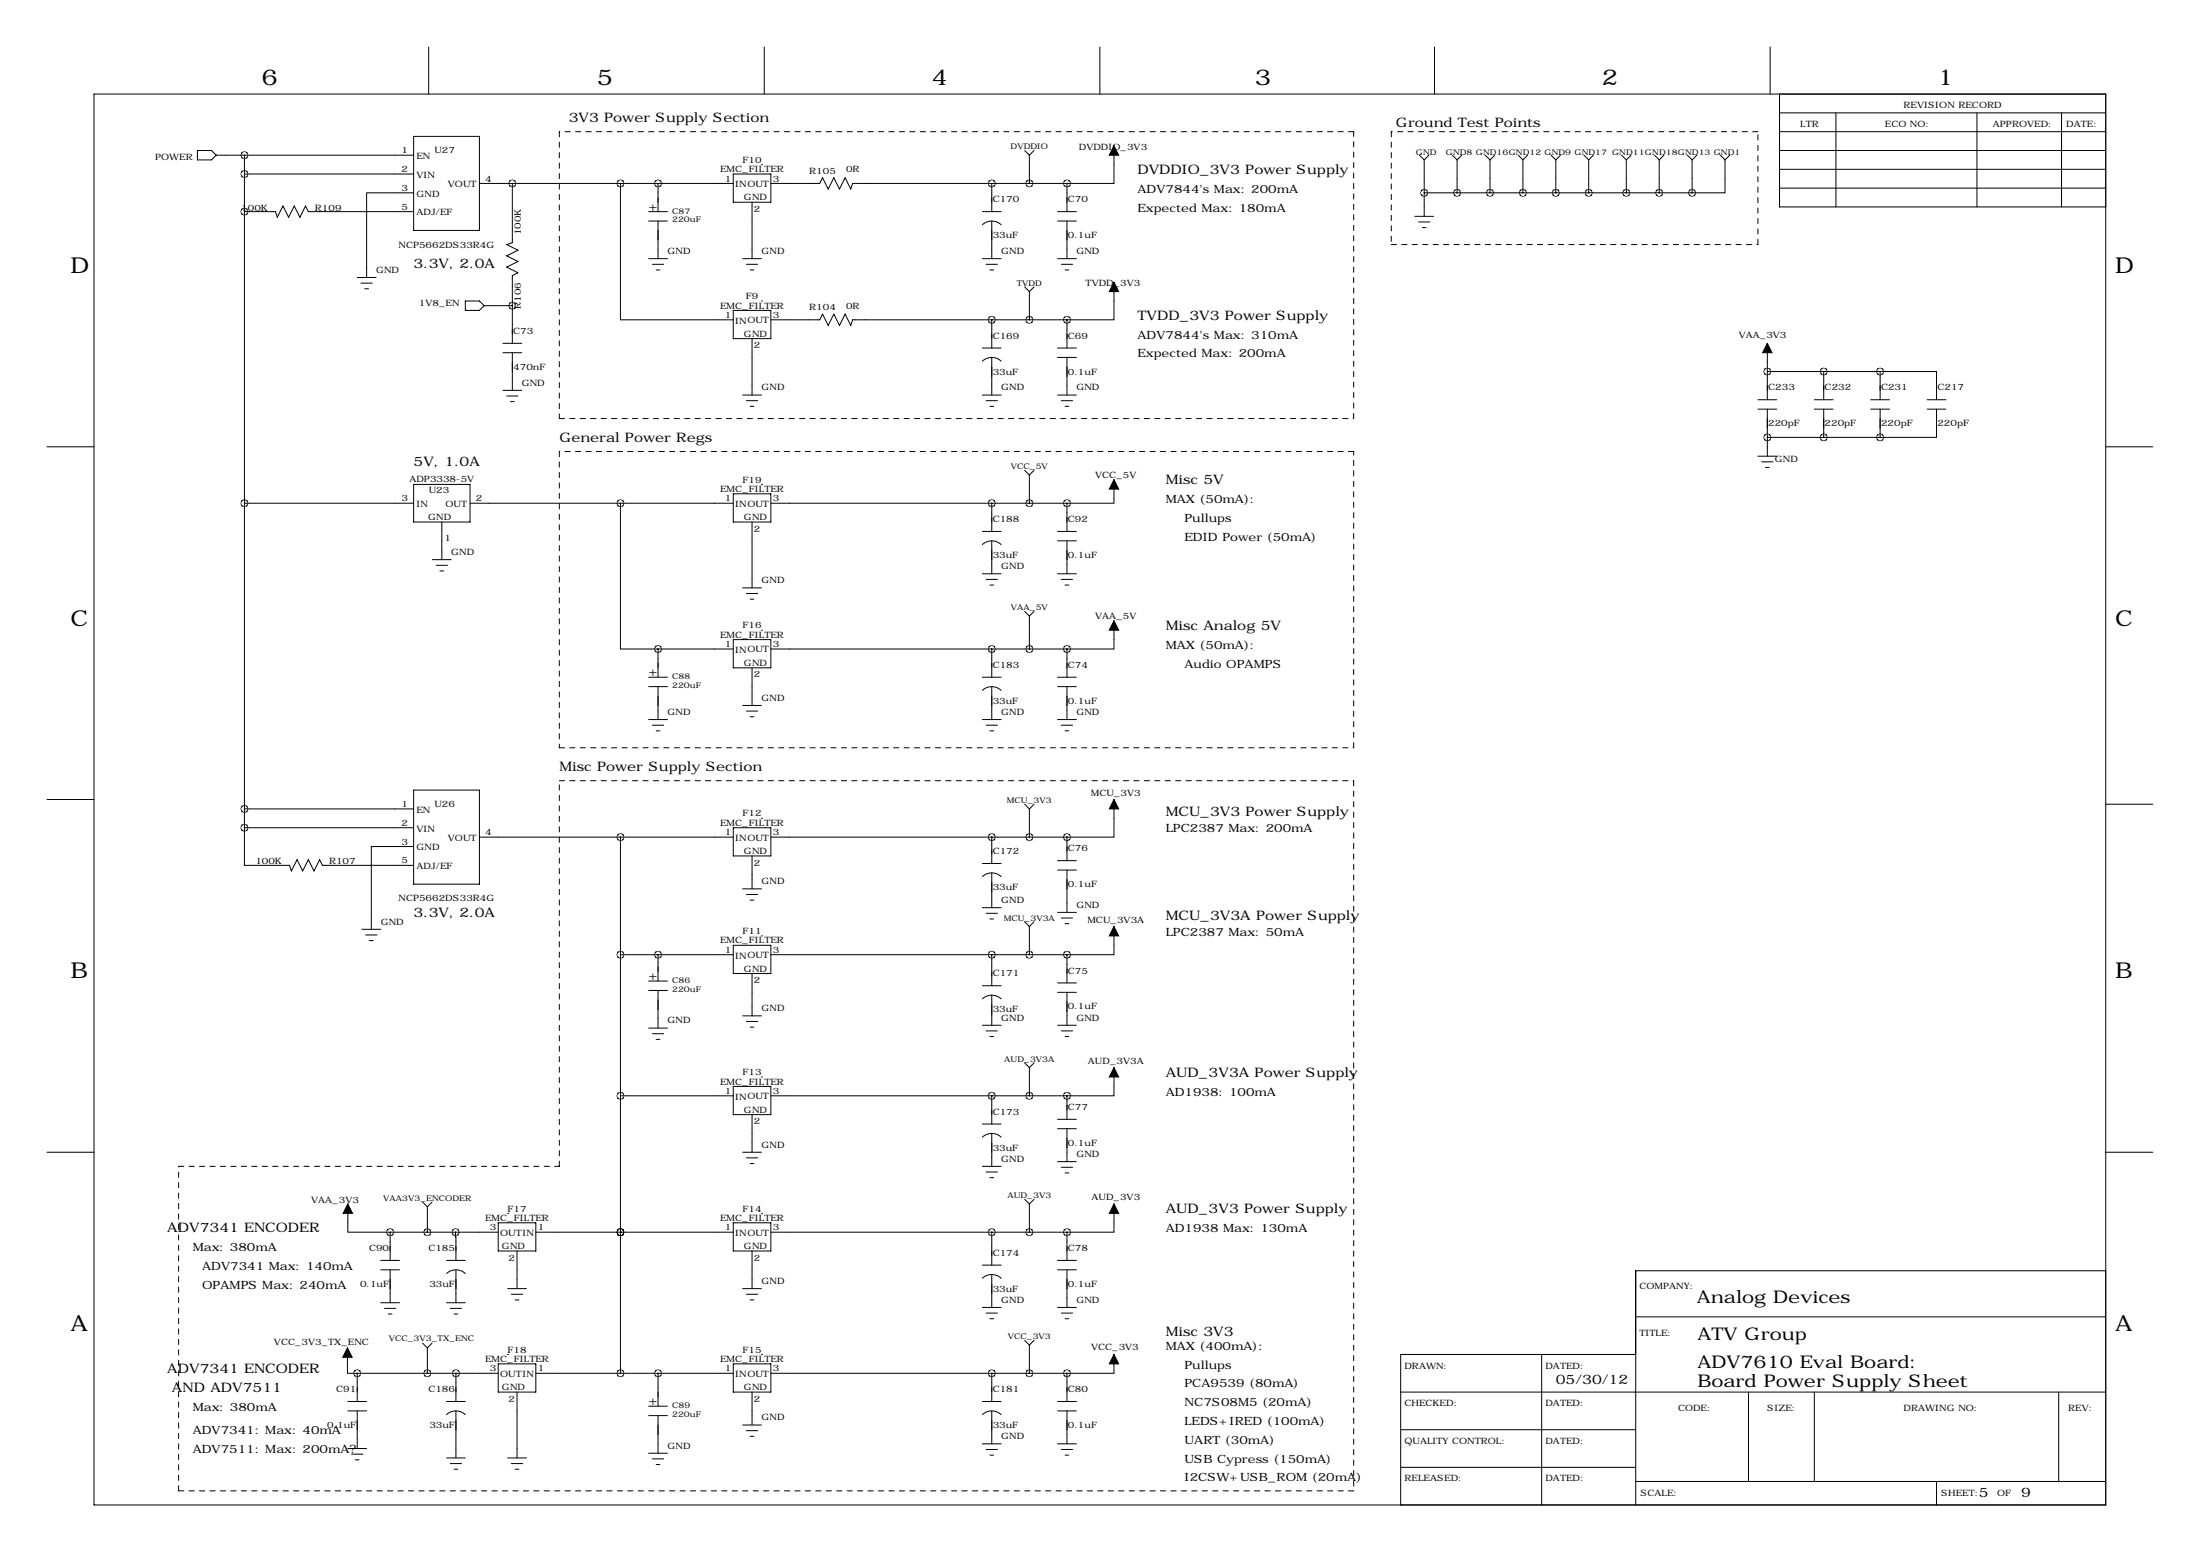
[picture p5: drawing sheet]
<svg xmlns="http://www.w3.org/2000/svg" width="594mm" height="419mm" viewBox="0 0 594 419" stroke-linecap="round" stroke-linejoin="round" font-family="sans-serif">
<g fill="none" stroke="#000" stroke-width=".27">
<path d="M115.8 12.7v12.7M206.5 12.7v12.7M297.2 12.7v12.7M387.6 12.7v12.7M478.3 12.7v12.7M25.4 25.4h543.6v381h-543.6zM111.8 36.8h17.7v25.4h-17.7zM301 39.4v10.1h-12.7M480.8 25.4v30.5h88.2M480.8 30.5h88.2M480.8 35.6h88.2M496.1 30.5v25.4"/>
<path d="M534.2 30.5v25.4M557 30.5v25.4M53.3 40.6h3.8l1.3 1.3-1.3 1.3h-3.8zM58.4 41.9h53.4M66 47h45.8M66 57.1h8.4l.5 1.6 1.6-3.1 1.5 3.1 1.5-3.1 1.5 3.1 1.5-3.1 .8 1.5h28.5M66 41.9v181.6M111.8 52.1h-12.7v22.8M129.5 49.5h68.6M138.4 49.5v16l-1.5 .5 3.1 1.6-3.1 1.5 3.1 1.5-3.1 1.5 3.1 1.6-1.6 .7v18.3M167.6 49.5v36.9h30.5M175.3 57.1h5"/>
<path d="M175.3 59.7h5M177.8 49.5v7.6M177.8 59.7v10.2M198.1 47h10.2v7.6h-10.2zM203.2 54.6v15.3M205.7 44.4h.1M208.3 49.5h13.2l.7-1.5 1.6 3.1 1.5-3.1 1.5 3.1 1.5-3.1 1.6 3.1 .5-1.6h57.9M265.4 57.1h5.1M268 49.5v7.6M268 59.7v10.2M276.9 40.6l1.2 1.3M278.1 41.9v7.6"/>
<path d="M279.4 40.6l-1.3 1.3M285.8 57.1h5M285.8 59.7h5M288.3 49.5v7.6M288.3 59.7v10.2M382.3 58.4h5M383.3 59.9h3M383.5 41.9l1.3 1.3M384.8 43.2v15.2M384.8 52.1h72.4M386.1 41.9l-1.3 1.3M392.4 41.9l1.3 1.3"/>
<path d="M393.7 43.2v8.9M395 41.9l-1.3 1.3M401.3 41.9l1.3 1.3M402.6 43.2v8.9M403.9 41.9l-1.3 1.3M410.2 41.9l1.3 1.3M411.5 43.2v8.9M412.7 41.9l-1.2 1.3M419.1 41.9l1.3 1.3M420.4 43.2v8.9M421.6 41.9l-1.2 1.3M428 41.9l1.3 1.3"/>
<path d="M429.3 43.2v8.9M430.5 41.9l-1.2 1.3M438.1 41.9l1.3 1.3M439.4 43.2v8.9M440.7 41.9l-1.3 1.3M447 41.9l1.3 1.3M448.3 43.2v8.9M449.6 41.9l-1.3 1.3M455.9 41.9l1.3 1.3M457.2 43.2v8.9M458.5 41.9l-1.3 1.3M464.8 41.9l1.3 1.3"/>
<path d="M466.1 43.2v8.9h-8.9M467.4 41.9l-1.3 1.3M480.8 40.6h88.2M480.8 45.7h88.2M480.8 50.8h88.2M96.5 74.9h5.1M97.5 76.5h3.1M98.6 78h1M175.3 69.9h5M176.3 71.4h3M177.3 72.9h1M200.7 69.9h5"/>
<path d="M201.7 71.4h3M202.7 72.9h1M265.4 69.9h5.1M265.4 60.7a3.7 3.7 0 0 1 5.1 0M266.4 71.4h3.1M267.5 72.9h1M276.9 77.5l1.2 1.2M278.1 78.7v7.7M279.4 77.5l-1.3 1.2M285.8 69.9h5M286.8 71.4h3M287.8 72.9h1"/>
<path d="M301 76.2v10.2h-12.7M384.3 61.5h1M125.7 81.3h3.8l1.3 1.3-1.3 1.2h-3.8zM130.8 82.6h7.6M135.9 92.7h5.1M135.9 95.2h5.1M138.4 95.2v10.2M198.1 83.8h10.2v7.6h-10.2zM203.2 91.4v15.3M205.7 81.3h.1M208.3 86.4h13.2l.7-1.6 1.6 3.1 1.5-3.1 1.5 3.1 1.5-3.1 1.6 3.1 .5-1.5h57.9M265.4 94h5.1"/>
<path d="M265.4 97.5a3.7 3.7 0 0 1 5.1 0M268 86.4v7.6M268 96.5v10.2M285.8 94h5M285.8 96.5h5M288.3 86.4v7.6M288.3 96.5v10.2M477.5 92.7v15.2M135.9 105.4h5.1M136.9 106.9h3.1M137.9 108.5h1M200.7 106.7h5"/>
<path d="M201.7 108.2h3M202.7 109.7h1M265.4 106.7h5.1M266.4 108.2h3.1M267.5 109.7h1M285.8 106.7h5M286.8 108.2h3M287.8 109.7h1M475 107.9h5.1M475 110.5h5.1M477.5 110.5v12.7M477.5 118.1h30.5"/>
<path d="M477.5 100.3h30.5M490.2 107.9h5.1M490.2 110.5h5.1M492.8 100.3v7.6M492.8 110.5v7.6M505.5 107.9h5M505.5 110.5h5M508 100.3h15.2v7.6M508 100.3v7.6M508 110.5v7.6M520.7 107.9h5.1M520.7 110.5h5.1"/>
<path d="M523.2 110.5v7.6h-15.2M12.7 120.6h12.7M66 135.9h45.8M111.8 130.8h15.2v10.2h-15.2zM127 135.9h71.1M167.6 135.9v39.4h10.2M198.1 133.3h10.2v7.7h-10.2zM205.7 130.8h.1M208.3 135.9h80M268 135.9v7.6M276.9 127l1.2 1.3M278.1 128.3v7.6"/>
<path d="M279.4 127l-1.3 1.3M288.3 135.9v7.6M301 129.5v6.4h-12.7M475 123.2h5.1M476 124.7h3M477 126.2h1M569 120.6h12.7M116.8 151.1h5.1M117.9 152.7h3M118.9 154.2h1M119.4 141v10.1M200.7 158.8h5"/>
<path d="M203.2 141v17.8M265.4 143.5h5.1M265.4 154.9h5.1M265.4 147a3.7 3.7 0 0 1 5.1 .1M266.4 156.5h3.1M267.5 158h1M268 146.1v8.8M285.8 143.5h5M285.8 146.1h5M285.8 154.9h5M286.8 156.5h3M287.8 158h1"/>
<path d="M288.3 146.1v8.8M177.8 175.3v7.6M177.8 175.3h20.3M198.1 172.7h10.2v7.6h-10.2zM201.7 160.3h3M202.7 161.8h1M205.7 170.2h.1M208.3 175.3h80M268 175.3v7.6M276.9 165.1l1.2 1.3M278.1 166.4v8.9M279.4 165.1l-1.3 1.3"/>
<path d="M288.3 175.3v7.6M301 167.6v7.7h-12.7M175.3 182.9h5M175.3 185.4h5M175.3 194.3h5M176.3 195.8h3M177.3 197.4h1M177.8 185.4v8.9M200.7 190.5h5M201.7 192h3M202.7 193.5h1M203.2 180.3v10.2"/>
<path d="M265.4 182.9h5.1M265.4 194.3h5.1M265.4 186.4a3.7 3.7 0 0 1 5.1 0M266.4 195.8h3.1M267.5 197.4h1M268 185.4v8.9M285.8 182.9h5M285.8 185.4h5M285.8 194.3h5M286.8 195.8h3M287.8 197.4h1M288.3 185.4v8.9"/>
<path d="M12.7 215.9h12.7M66 218.4h45.8M111.8 213.4h17.7v25.4h-17.7zM276.9 217.2l1.2 1.2M278.1 218.4v7.7M279.4 217.2l-1.3 1.2M301 215.9v10.2h-12.7M569 217.2h12.7M66 223.5v10.2h12.2l.5 1.5 1.6-3 1.5 3 1.5-3 1.5 3 1.6-3 .7 1.5h24.7M66 223.5h45.8M111.8 228.6h-11.5v22.4M129.5 226.1h68.6"/>
<path d="M167.6 226.1v144.7M198.1 223.5h10.2v7.6h-10.2zM203.2 231.1v8.9M205.7 221h.1M208.3 226.1h80M265.4 233.2h5.1M265.4 236.7a3.7 3.7 0 0 1 5.1 0M268 226.1v7.1M268 235.7v9.4M285.8 232.4h5M285.8 234.9h5M288.3 226.1v6.3"/>
<path d="M288.3 234.9v11.5M97.8 251h5.1M98.8 252.5h3.1M99.8 254h1M167.6 257.8h30.5M177.8 257.8v7.1M198.1 255.3h10.2v7.6h-10.2zM200.7 240h5M201.7 241.6h3M202.7 243.1h1M205.7 252.7h.1M208.3 257.8h80"/>
<path d="M265.4 245.1h5.1M266.4 246.6h3.1M267.5 248.2h1M268 257.8v8.4M276.9 248.9l1.2 1.3M278.1 250.2v7.6M279.4 248.9l-1.3 1.3M285.8 246.4h5M286.8 247.9h3M287.8 249.4h1M288.3 257.8v7.6M301 250.2v7.6h-12.7"/>
<path d="M175.3 264.9h5M175.3 267.5h5M175.3 277.6h5M176.3 279.1h3M177.8 267.5v10.1M200.7 274.3h5M201.7 275.8h3M202.7 277.4h1M203.2 262.9v11.4M265.4 266.2h5.1M265.4 276.9h5.1M265.4 269.7a3.7 3.7 0 0 1 5.1 0"/>
<path d="M266.4 278.4h3.1M267.5 279.9h1M268 268.7v8.2M285.8 265.4h5M285.8 268h5M285.8 276.9h5M286.8 278.4h3M287.8 279.9h1M288.3 268v8.9M167.6 295.9h30.5M177.3 280.7h1M198.1 293.4h10.2v7.6h-10.2z"/>
<path d="M205.7 290.8h.1M208.3 295.9h80M268 295.9v7.6M276.9 287l1.2 1.3M278.1 288.3v7.6M279.4 287l-1.3 1.3M288.3 295.9v6.4M301 288.3v7.6h-12.7M12.7 311.1h12.7M200.7 311.1h5M201.7 312.7h3M202.7 314.2h1"/>
<path d="M203.2 301v10.1M265.4 303.5h5.1M265.4 315h5.1M265.4 307.1a3.7 3.7 0 0 1 5.1 0M266.4 316.5h3.1M267.5 318h1M268 306.1v8.9M285.8 302.3h5M285.8 304.8h5M285.8 313.7h5M286.8 315.2h3M287.8 316.7h1"/>
<path d="M288.3 304.8v8.9M569 311.1h12.7M94 325.1v7.6h11.4M105.4 332.7h29.2M105.4 332.7v7.7M114.2 324.6l1.3 1.3M115.5 325.9v6.8M116.7 324.6l-1.2 1.3M123.1 332.7l.1 7.7M134.6 330.2h10.2v7.6h-10.2zM137.2 327.7h.1M139.7 337.8v10.2"/>
<path d="M144.8 332.7h53.3M167.6 332.7h.1M198.1 330.2h10.2v7.6h-10.2zM203.2 337.8v10.2M205.7 327.7h.1M208.3 332.7h80M268 332.7v8.9M276.9 323.8l1.2 1.3M278.1 325.1v7.6M279.4 323.8l-1.3 1.3M288.3 332.7v7.7M301 325.1v7.6h-12.7"/>
<path d="M102.9 340.4h5M102.9 342.9h5M102.9 351.8h5M103.9 353.3h3M104.9 354.8h1M105.4 342.9v8.9M120.6 340.4h5.1M120.6 351.8h5.1M120.7 343.9a3.7 3.7 0 0 1 5 0M121.7 353.3h3M122.7 354.8h1M123.2 342.9v8.9"/>
<path d="M137.2 348h5M138.2 349.5h3M139.2 351h1M200.7 348h5M201.7 349.5h3M202.7 351h1M265.4 341.6h5.1M265.4 353.1h5.1M265.4 345.2a3.7 3.7 0 0 1 5.1 0M266.4 354.6h3.1M267.5 356.1h1M268 344.2v8.9"/>
<path d="M285.8 340.4h5M285.8 342.9h5M285.8 353.1h5M286.8 354.6h3M287.8 356.1h1M288.3 342.9v10.2M442 355.6h127M569 343.2h-127v63.2M93.9 364v6.8h2.6M94 378.5h5.1M96.5 370.8h38.1M96.5 370.8v7.7"/>
<path d="M114.2 362.7l1.3 1.3M115.5 364v6.8M116.7 362.7l-1.2 1.3M120.6 378.5h5.1M123.2 370.8v7.7M134.6 368.3h10.2v7.6h-10.2zM137.2 365.8h.1M139.7 375.9v17.8M144.8 370.8h53.3M175.3 379.7h5M177.8 370.8v8.9M198.1 368.3h10.2v7.6h-10.2z"/>
<path d="M203.2 375.9v8.9M205.7 365.8h.1M265.4 378.5h5.1M268 370.8v7.7M276.9 361.9l1.2 1.3M278.1 363.2v7.6M279.4 361.9l-1.3 1.3M285.8 378.5h5M288.3 370.8v7.7M301 365.8v5h-92.7M378.5 375.9h190.5M416.6 365.8v40.6"/>
<path d="M442 365.8h-63.5v40.6M472.4 375.9v24.1M490.2 375.9v24.1M556.3 375.9v24.1M94 381h5.1M94 391.2h5.1M95 392.7h3M96 394.2h1M96.5 381v10.2M120.6 393.7h5.1M120.7 382a3.7 3.7 0 0 1 5 0M121.7 395.2h3"/>
<path d="M122.7 396.7h1M123.2 381v12.7M137.2 393.7h5M138.2 395.2h3M139.2 396.7h1M175.3 382.3h5M175.3 392.4h5M176.3 394h3M177.3 395.5h1M177.8 382.3v10.1M200.7 384.8h5M201.7 386.3h3"/>
<path d="M202.7 387.9h1M265.4 389.9h5.1M265.4 382a3.7 3.7 0 0 1 5.1 0M266.4 391.4h3.1M267.5 392.9h1M268 381v8.9M285.8 381h5M285.8 389.9h5M286.8 391.4h3M287.8 392.9h1M288.3 381v8.9M378.5 386.1h63.5"/>
<path d="M378.5 396.2h63.5M442 400h127M523.2 400v6.4"/>
</g>
<g fill="none" stroke="#000" stroke-width=".27" stroke-dasharray="1.4 1.4">
<path d="M151.1 35.6v77.4M365.8 35.6h-214.7M375.9 35.6v30.4M475 35.6h-99.1M375.9 66h99.1M475 66v-30.4M151.1 113h214.7M365.8 113v-77.4M151.1 121.9v80M365.8 121.9h-214.7M151.1 201.9h214.7M151.1 210.8h214.7"/>
<path d="M365.8 201.9v-80M365.8 210.8v191.8M48.3 315h102.8M151.1 315v-104.2M48.3 402.6v-87.6M365.8 402.6h-317.5"/>
</g>
<path d="M301 39.4l1.3 2.5h-2.6zM301 76.2l1.3 2.5h-2.6zM477.5 92.7l1.3 2.5h-2.6zM301 129.5l1.3 2.6h-2.6zM301 167.6l1.3 2.6h-2.6zM301 215.9l1.3 2.5h-2.6zM301 250.2l1.3 2.5h-2.6zM301 288.3l1.3 2.5h-2.6zM94 325.1l1.2 2.6h-2.5zM301 325.1l1.3 2.6h-2.6zM93.9 364l1.2 2.5h-2.5zM301 365.8l1.3 2.5h-2.6z" fill="#000" stroke="#000" stroke-width=".27"/>
<path d="M278.1 226.1a.07 .07 0 0 0 .1 0 .07 .07 0 0 0-.1 0zM288.2 226.1a.1 .1 0 0 0 .2 0 .1 .1 0 0 0-.2 0zM66 218.4a.07 .07 0 0 0 .1 0 .07 .07 0 0 0-.1 0zM66 223.5a.07 .07 0 0 0 .1 0 .07 .07 0 0 0-.1 0zM177.7 370.8a.1 .1 0 0 0 .2 0 .1 .1 0 0 0-.2 0zM278.1 370.8a.07 .07 0 0 0 .1 0 .07 .07 0 0 0-.1 0zM66 135.9a.07 .07 0 0 0 .1 0 .07 .07 0 0 0-.1 0zM288.2 257.8a.1 .1 0 0 0 .2 0 .1 .1 0 0 0-.2 0zM267.9 257.8a.07 .07 0 0 0 .1 0 .07 .07 0 0 0-.1 0zM278.1 257.8a.07 .07 0 0 0 .1 0 .07 .07 0 0 0-.1 0zM177.7 257.8a.1 .1 0 0 0 .2 0 .1 .1 0 0 0-.2 0zM278.1 295.9a.07 .07 0 0 0 .1 0 .07 .07 0 0 0-.1 0zM267.9 295.9a.07 .07 0 0 0 .1 0 .07 .07 0 0 0-.1 0zM288.2 295.9a.1 .1 0 0 0 .2 0 .1 .1 0 0 0-.2 0zM288.2 332.7a.1 .1 0 0 0 .2 0 .1 .1 0 0 0-.2 0zM267.9 332.7a.07 .07 0 0 0 .1 0 .07 .07 0 0 0-.1 0zM278.1 332.7a.07 .07 0 0 0 .1 0 .07 .07 0 0 0-.1 0zM384.7 52.1a.1 .1 0 0 0 .2 0 .1 .1 0 0 0-.2 0zM393.6 52.1a.1 .1 0 0 0 .2 0 .1 .1 0 0 0-.2 0zM402.5 52.1a.1 .1 0 0 0 .2 0 .1 .1 0 0 0-.2 0zM411.4 52.1a.07 .07 0 0 0 .1 0 .07 .07 0 0 0-.1 0zM420.3 52.1a.07 .07 0 0 0 .1 0 .07 .07 0 0 0-.1 0zM115.4 332.7a.07 .07 0 0 0 .1 0 .07 .07 0 0 0-.1 0zM123 332.7a.1 .1 0 0 0 .2 0 .1 .1 0 0 0-.2 0zM105.3 332.7a.1 .1 0 0 0 .2 0 .1 .1 0 0 0-.2 0zM115.4 370.8a.07 .07 0 0 0 .1 0 .07 .07 0 0 0-.1 0zM123.1 370.8a.1 .1 0 0 0 .2 0 .1 .1 0 0 0-.2 0zM96.5 370.8a.07 .07 0 0 0 .1 0 .07 .07 0 0 0-.1 0zM167.6 332.7a.07 .07 0 0 0 .1 0 .07 .07 0 0 0-.1 0zM177.7 175.3a.1 .1 0 0 0 .2 0 .1 .1 0 0 0-.2 0zM278.1 49.5a.07 .07 0 0 0 .1 0 .07 .07 0 0 0-.1 0zM267.9 49.5a.07 .07 0 0 0 .1 0 .07 .07 0 0 0-.1 0zM278.1 86.4a.07 .07 0 0 0 .1 0 .07 .07 0 0 0-.1 0zM267.9 86.4a.07 .07 0 0 0 .1 0 .07 .07 0 0 0-.1 0zM177.7 49.5a.1 .1 0 0 0 .2 0 .1 .1 0 0 0-.2 0zM288.2 86.4a.1 .1 0 0 0 .2 0 .1 .1 0 0 0-.2 0zM288.2 49.5a.1 .1 0 0 0 .2 0 .1 .1 0 0 0-.2 0zM167.6 49.5a.07 .07 0 0 0 .1 0 .07 .07 0 0 0-.1 0zM138.4 49.5a.07 .07 0 0 0 .1 0 .07 .07 0 0 0-.1 0zM138.4 82.5a.07 .07 0 0 0 .1 0 .07 .07 0 0 0-.1 0zM278.1 135.9a.07 .07 0 0 0 .1 0 .07 .07 0 0 0-.1 0zM278.1 175.3a.07 .07 0 0 0 .1 0 .07 .07 0 0 0-.1 0zM267.9 226.1a.07 .07 0 0 0 .1 0 .07 .07 0 0 0-.1 0zM167.6 295.9a.07 .07 0 0 0 .1 0 .07 .07 0 0 0-.1 0zM167.6 135.9a.07 .07 0 0 0 .1 0 .07 .07 0 0 0-.1 0zM167.6 226.1a.07 .07 0 0 0 .1 0 .07 .07 0 0 0-.1 0zM167.6 257.8a.07 .07 0 0 0 .1 0 .07 .07 0 0 0-.1 0zM167.6 332.7a.07 .07 0 0 0 .1 0 .07 .07 0 0 0-.1 0zM167.6 370.8a.07 .07 0 0 0 .1 0 .07 .07 0 0 0-.1 0zM66 41.9a.07 .07 0 0 0 .1 0 .07 .07 0 0 0-.1 0zM66 47a.07 .07 0 0 0 .1 0 .07 .07 0 0 0-.1 0zM66 57.1a.07 .07 0 0 0 .1 0 .07 .07 0 0 0-.1 0zM429.2 52.1a.07 .07 0 0 0 .1 0 .07 .07 0 0 0-.1 0zM457.1 52.1a.1 .1 0 0 0 .2 0 .1 .1 0 0 0-.2 0zM448.2 52.1a.1 .1 0 0 0 .2 0 .1 .1 0 0 0-.2 0zM439.4 52.1a.07 .07 0 0 0 .1 0 .07 .07 0 0 0-.1 0zM267.9 135.9a.07 .07 0 0 0 .1 0 .07 .07 0 0 0-.1 0zM288.2 135.9a.1 .1 0 0 0 .2 0 .1 .1 0 0 0-.2 0zM267.9 175.3a.07 .07 0 0 0 .1 0 .07 .07 0 0 0-.1 0zM288.2 175.3a.1 .1 0 0 0 .2 0 .1 .1 0 0 0-.2 0zM267.9 370.8a.07 .07 0 0 0 .1 0 .07 .07 0 0 0-.1 0zM288.2 370.8a.1 .1 0 0 0 .2 0 .1 .1 0 0 0-.2 0zM477.5 118.1a.07 .07 0 0 0 .1 0 .07 .07 0 0 0-.1 0zM477.5 100.3a.07 .07 0 0 0 .1 0 .07 .07 0 0 0-.1 0zM492.7 118.1a.07 .07 0 0 0 .1 0 .07 .07 0 0 0-.1 0zM507.9 118.1a.1 .1 0 0 0 .2 0 .1 .1 0 0 0-.2 0zM492.7 100.3a.07 .07 0 0 0 .1 0 .07 .07 0 0 0-.1 0zM507.9 100.3a.1 .1 0 0 0 .2 0 .1 .1 0 0 0-.2 0z" fill="#000" stroke="#000" stroke-width="1.9"/>
<g font-size="5.9">
<text x="70.6" y="22.9">6</text>
<text x="161.3" y="22.9">5</text>
<text x="251.7" y="22.9">4</text>
<text x="339.1" y="22.9">3</text>
<text x="432.8" y="22.9">2</text>
<text x="523.5" y="22.9">1</text>
<text x="19" y="73.7">D</text>
<text x="571.5" y="73.7">D</text>
<text x="19" y="168.9">C</text>
<text x="571.5" y="168.9">C</text>
<text x="19" y="264.2">B</text>
<text x="571.5" y="264.2">B</text>
<text x="19" y="359.4">A</text>
<text x="571.5" y="359.4">A</text>
</g>
<g font-size="4.7">
<text x="458.5" y="351.8">Analog Devices</text>
<text x="458.6" y="361.8">ATV Group</text>
<text x="458.6" y="369.4">ADV7610 Eval Board:</text>
<text x="458.6" y="374.5">Board Power Supply Sheet</text>
</g>
<g font-size="3.6">
<text x="153.7" y="33">3V3 Power Supply Section</text>
<text x="377.2" y="34.3">Ground Test Points</text>
<text x="307.3" y="47">DVDDIO_3V3 Power Supply</text>
<text x="175.3" y="56.9">+</text>
<text x="111.8" y="72.4">3.3V, 2.0A</text>
<text x="307.3" y="86.4">TVDD_3V3 Power Supply</text>
<text x="151.1" y="119.4">General Power Regs</text>
<text x="111.8" y="125.7">5V, 1.0A</text>
<text x="315" y="130.8">Misc 5V</text>
<text x="315" y="170.2">Misc Analog 5V</text>
<text x="175.3" y="182.6">+</text>
<text x="151.1" y="208.3">Misc Power Supply Section</text>
<text x="315" y="220.5">MCU_3V3 Power Supply</text>
<text x="111.8" y="247.6">3.3V, 2.0A</text>
<text x="315" y="248.4">MCU_3V3A Power Supply</text>
<text x="175.3" y="264.7">+</text>
<text x="315" y="290.8">AUD_3V3A Power Supply</text>
<text x="315" y="327.7">AUD_3V3 Power Supply</text>
<text x="45.2" y="332.7">ADV7341 ENCODER</text>
<text x="315" y="360.7">Misc 3V3</text>
<text x="45.2" y="370.8">ADV7341 ENCODER</text>
<text x="46.5" y="375.9">AND ADV7511</text>
<text x="420.4" y="373.7">05/30/12</text>
<text x="175.3" y="379.5">+</text>
<text x="534.7" y="404.1">5</text>
<text x="546.1" y="404.1">9</text>
</g>
<g font-size="3.1">
<text x="307.3" y="52.1">ADV7844's Max: 200mA</text>
<text x="307.3" y="57.1">Expected Max: 180mA</text>
<text x="307.3" y="91.4">ADV7844's Max: 310mA</text>
<text x="307.3" y="96.5">Expected Max: 200mA</text>
<text x="315" y="135.9">MAX (50mA):</text>
<text x="320" y="141">Pullups</text>
<text x="320" y="146.1">EDID Power (50mA)</text>
<text x="315" y="175.3">MAX (50mA):</text>
<text x="320" y="180.3">Audio OPAMPS</text>
<text x="315" y="224.8">LPC2387 Max: 200mA</text>
<text x="315" y="252.7">LPC2387 Max: 50mA</text>
<text x="315" y="295.9">AD1938: 100mA</text>
<text x="315" y="332.7">AD1938 Max: 130mA</text>
<text x="52.1" y="337.8">Max: 380mA</text>
<text x="54.6" y="342.9">ADV7341 Max: 140mA</text>
<text x="54.6" y="348">OPAMPS Max: 240mA</text>
<text x="315" y="364.5">MAX (400mA):</text>
<text x="320" y="369.6">Pullups</text>
<text x="320" y="374.6">PCA9539 (80mA)</text>
<text x="52.1" y="381">Max: 380mA</text>
<text x="320" y="379.7">NC7S08M5 (20mA)</text>
<text x="52.1" y="387.3">ADV7341: Max: 40mA</text>
<text x="320" y="384.8">LEDS+IRED (100mA)</text>
<text x="320" y="389.9">UART (30mA)</text>
<text x="52.1" y="392.4">ADV7511: Max: 200mA?</text>
<text x="320" y="395">USB Cypress (150mA)</text>
<text x="320" y="400">I2CSW+USB_ROM (20mA)</text>
</g>
<g font-size="2.4">
<text x="514.4" y="29.2">REVISION RECORD</text>
<text x="486.4" y="34.3">LTR</text>
<text x="509.3" y="34.3">ECO NO:</text>
<text x="538.5" y="34.3">APPROVED:</text>
<text x="558.3" y="34.3">DATE:</text>
<text x="108.5" y="41.4">1</text>
<text x="117.4" y="41.4">U27</text>
<text x="291.5" y="40.4">DVDDIO_3V3</text>
<text x="41.9" y="43.2">POWER</text>
<text x="108.5" y="46.5">2</text>
<text x="112.5" y="42.9">EN</text>
<text x="194.6" y="46.5">EMC_FILTER</text>
<text x="200.6" y="43.9">F10</text>
<text x="218.7" y="47">R105</text>
<text x="228.6" y="46.5">0R</text>
<text x="108.5" y="51.6">3</text>
<text x="112.5" y="48">VIN</text>
<text x="112.5" y="53.1">GND</text>
<text x="121" y="50.6">VOUT</text>
<text x="131.1" y="49">4</text>
<text x="195.8" y="49">1</text>
<text x="198.6" y="50.6">INOUT</text>
<text x="208.8" y="49">3</text>
<text x="65.2" y="56.9">100K</text>
<text x="85.1" y="56.9">R109</text>
<text x="108.5" y="56.6">5</text>
<text x="112.5" y="58.2">ADJ/EF</text>
<text x="201" y="54.1">GND</text>
<text x="203.7" y="57.2">2</text>
<text x="268.2" y="54.6">C170</text>
<text x="288.5" y="54.6">C70</text>
<text x="140.8" y="63.5" transform="rotate(-90 140.8 63.5)">100K</text>
<text x="268.2" y="64.3">33uF</text>
<text x="288.5" y="64.3">0.1uF</text>
<text x="107.7" y="66.8">NCP5662DS33R4G</text>
<text x="180.3" y="68.6">GND</text>
<text x="205.7" y="68.6">GND</text>
<text x="270.5" y="68.6">GND</text>
<text x="290.8" y="68.6">GND</text>
<text x="101.6" y="73.7">GND</text>
<text x="293.3" y="77.2">TVDD_3V3</text>
<text x="113.2" y="82.6">1V8_EN</text>
<text x="140.8" y="83.4" transform="rotate(-90 140.8 83.4)">R106</text>
<text x="194.6" y="83.3">EMC_FILTER</text>
<text x="201.5" y="80.8">F9</text>
<text x="218.7" y="83.8">R104</text>
<text x="228.6" y="83.4">0R</text>
<text x="195.8" y="85.9">1</text>
<text x="198.6" y="87.4">INOUT</text>
<text x="208.8" y="85.9">3</text>
<text x="138.7" y="90.2">C73</text>
<text x="201" y="91">GND</text>
<text x="203.7" y="94">2</text>
<text x="268.2" y="91.4">C169</text>
<text x="288.5" y="91.4">C69</text>
<text x="469.8" y="91.2">VAA_3V3</text>
<text x="138.7" y="99.9">470nF</text>
<text x="268.2" y="101.1">33uF</text>
<text x="288.5" y="101.1">0.1uF</text>
<text x="141" y="104.1">GND</text>
<text x="205.7" y="105.4">GND</text>
<text x="270.5" y="105.4">GND</text>
<text x="290.8" y="105.4">GND</text>
<text x="477.8" y="105.4">C233</text>
<text x="493" y="105.4">C232</text>
<text x="508.3" y="105.4">C231</text>
<text x="523.5" y="105.4">C217</text>
<text x="477.8" y="115.1">220pF</text>
<text x="493" y="115.1">220pF</text>
<text x="508.3" y="115.1">220pF</text>
<text x="523.5" y="115.1">220pF</text>
<text x="479.6" y="124.7">GND</text>
<text x="110.6" y="130.1">ADP3338-5V</text>
<text x="200.6" y="130.3">F19</text>
<text x="295.9" y="129">VCC_5V</text>
<text x="108.5" y="135.4">3</text>
<text x="112.5" y="136.9">IN</text>
<text x="115.8" y="133.1">U23</text>
<text x="120.4" y="136.9">OUT</text>
<text x="128.5" y="135.4">2</text>
<text x="194.6" y="132.8">EMC_FILTER</text>
<text x="195.8" y="135.4">1</text>
<text x="198.6" y="136.9">INOUT</text>
<text x="208.8" y="135.4">3</text>
<text x="115.7" y="140.5">GND</text>
<text x="201" y="140.5">GND</text>
<text x="203.7" y="143.6">2</text>
<text x="268.2" y="141">C188</text>
<text x="288.5" y="141">C92</text>
<text x="120.1" y="146.1">1</text>
<text x="121.9" y="149.9">GND</text>
<text x="268.2" y="150.7">33uF</text>
<text x="270.5" y="153.7">GND</text>
<text x="288.5" y="150.7">0.1uF</text>
<text x="205.7" y="157.5">GND</text>
<text x="295.9" y="167.1">VAA_5V</text>
<text x="194.6" y="172.2">EMC_FILTER</text>
<text x="200.6" y="169.7">F16</text>
<text x="195.8" y="174.8">1</text>
<text x="198.6" y="176.3">INOUT</text>
<text x="201" y="179.9">GND</text>
<text x="208.8" y="174.8">3</text>
<text x="203.7" y="182.9">2</text>
<text x="268.2" y="180.3">C183</text>
<text x="288.5" y="180.3">C74</text>
<text x="205.7" y="189.2">GND</text>
<text x="268.2" y="190">33uF</text>
<text x="288.5" y="190">0.1uF</text>
<text x="180.3" y="193">GND</text>
<text x="270.5" y="193">GND</text>
<text x="290.8" y="193">GND</text>
<text x="294.8" y="214.9">MCU_3V3</text>
<text x="108.5" y="217.9">1</text>
<text x="112.5" y="219.5">EN</text>
<text x="117.4" y="217.9">U26</text>
<text x="200.6" y="220.5">F12</text>
<text x="108.5" y="223">2</text>
<text x="112.5" y="224.6">VIN</text>
<text x="121" y="227.1">VOUT</text>
<text x="131.1" y="225.6">4</text>
<text x="194.6" y="223">EMC_FILTER</text>
<text x="195.8" y="225.6">1</text>
<text x="198.6" y="227.1">INOUT</text>
<text x="208.8" y="225.6">3</text>
<text x="69" y="233.4">100K</text>
<text x="88.9" y="233.4">R107</text>
<text x="108.5" y="228.1">3</text>
<text x="108.5" y="233.2">5</text>
<text x="112.5" y="229.6">GND</text>
<text x="201" y="230.7">GND</text>
<text x="203.7" y="233.7">2</text>
<text x="268.2" y="230.6">C172</text>
<text x="288.5" y="229.9">C76</text>
<text x="112.5" y="234.7">ADJ/EF</text>
<text x="205.7" y="238.8">GND</text>
<text x="288.5" y="239.6">0.1uF</text>
<text x="107.7" y="243.4">NCP5662DS33R4G</text>
<text x="268.2" y="240.3">33uF</text>
<text x="270.5" y="243.8">GND</text>
<text x="290.8" y="245.1">GND</text>
<text x="102.9" y="249.7">GND</text>
<text x="293.8" y="249.2">MCU_3V3A</text>
<text x="194.6" y="254.8">EMC_FILTER</text>
<text x="195.8" y="257.3">1</text>
<text x="200.6" y="252.2">F11</text>
<text x="208.8" y="257.3">3</text>
<text x="198.6" y="258.8">INOUT</text>
<text x="201" y="262.4">GND</text>
<text x="268.2" y="263.7">C171</text>
<text x="288.5" y="262.9">C75</text>
<text x="203.7" y="265.5">2</text>
<text x="205.7" y="273">GND</text>
<text x="268.2" y="273.3">33uF</text>
<text x="270.5" y="275.6">GND</text>
<text x="288.5" y="272.6">0.1uF</text>
<text x="290.8" y="275.6">GND</text>
<text x="180.3" y="276.4">GND</text>
<text x="294" y="287.3">AUD_3V3A</text>
<text x="194.6" y="292.9">EMC_FILTER</text>
<text x="200.6" y="290.3">F13</text>
<text x="195.8" y="295.4">1</text>
<text x="198.6" y="296.9">INOUT</text>
<text x="208.8" y="295.4">3</text>
<text x="288.5" y="299.7">C77</text>
<text x="201" y="300.5">GND</text>
<text x="203.7" y="303.6">2</text>
<text x="268.2" y="301">C173</text>
<text x="205.7" y="309.9">GND</text>
<text x="268.2" y="310.7">33uF</text>
<text x="288.5" y="309.4">0.1uF</text>
<text x="270.5" y="313.7">GND</text>
<text x="290.8" y="312.4">GND</text>
<text x="84.1" y="324.9">VAA_3V3</text>
<text x="131.1" y="329.7">EMC_FILTER</text>
<text x="137.1" y="327.2">F17</text>
<text x="194.6" y="329.7">EMC_FILTER</text>
<text x="200.6" y="327.2">F14</text>
<text x="294.9" y="324.1">AUD_3V3</text>
<text x="132.3" y="332.2">3</text>
<text x="135.1" y="333.7">OUTIN</text>
<text x="145.3" y="332.2">1</text>
<text x="195.8" y="332.2">1</text>
<text x="198.6" y="333.8">INOUT</text>
<text x="208.8" y="332.2">3</text>
<text x="99.7" y="337.8">C90</text>
<text x="115.7" y="337.8">C185</text>
<text x="135.6" y="337.3">GND</text>
<text x="137.4" y="340.4">2</text>
<text x="201" y="337.3">GND</text>
<text x="203.7" y="340.4">2</text>
<text x="268.2" y="339.1">C174</text>
<text x="288.5" y="337.8">C78</text>
<text x="97.3" y="347.5">0.1uF</text>
<text x="116" y="347.5">33uF</text>
<text x="205.7" y="346.7">GND</text>
<text x="288.5" y="347.5">0.1uF</text>
<text x="443" y="348">COMPANY:</text>
<text x="268.2" y="348.8">33uF</text>
<text x="270.5" y="351.8">GND</text>
<text x="290.8" y="351.8">GND</text>
<text x="74" y="363.2">VCC_3V3_TX_ENC</text>
<text x="137.1" y="365.3">F18</text>
<text x="200.6" y="365.3">F15</text>
<text x="294.8" y="364.5">VCC_3V3</text>
<text x="443" y="360.7">TITLE:</text>
<text x="131.1" y="367.8">EMC_FILTER</text>
<text x="132.3" y="370.3">3</text>
<text x="135.1" y="371.8">OUTIN</text>
<text x="145.3" y="370.3">1</text>
<text x="194.6" y="367.8">EMC_FILTER</text>
<text x="195.8" y="370.3">1</text>
<text x="198.6" y="371.9">INOUT</text>
<text x="208.8" y="370.3">3</text>
<text x="379.5" y="369.6">DRAWN:</text>
<text x="417.6" y="369.6">DATED:</text>
<text x="90.8" y="375.9">C91</text>
<text x="115.7" y="375.9">C186</text>
<text x="135.6" y="375.4">GND</text>
<text x="201" y="375.4">GND</text>
<text x="268.2" y="375.9">C181</text>
<text x="288.5" y="375.9">C80</text>
<text x="137.4" y="378.5">2</text>
<text x="203.7" y="378.5">2</text>
<text x="205.7" y="383.5">GND</text>
<text x="379.5" y="379.7">CHECKED:</text>
<text x="417.6" y="379.7">DATED:</text>
<text x="453.4" y="381">CODE:</text>
<text x="477.5" y="381">SIZE:</text>
<text x="514.4" y="381">DRAWING NO:</text>
<text x="558.8" y="381">REV:</text>
<text x="88.4" y="385.6">0.1uF</text>
<text x="116" y="385.6">33uF</text>
<text x="268.2" y="385.6">33uF</text>
<text x="270.5" y="388.6">GND</text>
<text x="288.5" y="385.6">0.1uF</text>
<text x="379.5" y="389.9">QUALITY CONTROL:</text>
<text x="417.6" y="389.9">DATED:</text>
<text x="180.3" y="391.2">GND</text>
<text x="379.5" y="400">RELEASED:</text>
<text x="417.6" y="400">DATED:</text>
<text x="443.2" y="403.9">SCALE:</text>
<text x="524.5" y="403.9">SHEET:</text>
<text x="539.6" y="403.9">OF</text>
</g>
<g font-size="2.1">
<text x="273.1" y="40.3">DVDDIO</text>
<text x="382.6" y="41.9">GND</text>
<text x="390.7" y="41.9">GND8 GND16GND12 GND9 GND17 GND11GND18GND13 GND1</text>
<text x="181.6" y="57.7">C87</text>
<text x="181.6" y="60">220uF</text>
<text x="274.7" y="77.1">TVDD</text>
<text x="273.1" y="126.7">VCC_5V</text>
<text x="273.1" y="164.8">VAA_5V</text>
<text x="181.6" y="183.4">C88</text>
<text x="181.6" y="185.8">220uF</text>
<text x="272.1" y="216.8">MCU_3V3</text>
<text x="271.2" y="248.6">MCU_3V3A</text>
<text x="181.6" y="265.4">C86</text>
<text x="181.6" y="267.8">220uF</text>
<text x="271.3" y="286.7">AUD_3V3A</text>
<text x="272.2" y="323.5">AUD_3V3</text>
<text x="103.6" y="324.3">VAA3V3_ENCODER</text>
<text x="105" y="362.1">VCC_3V3_TX_ENC</text>
<text x="272.3" y="361.6">VCC_3V3</text>
<text x="181.6" y="380.2">C89</text>
<text x="181.6" y="382.6">220uF</text>
</g>
</svg>
